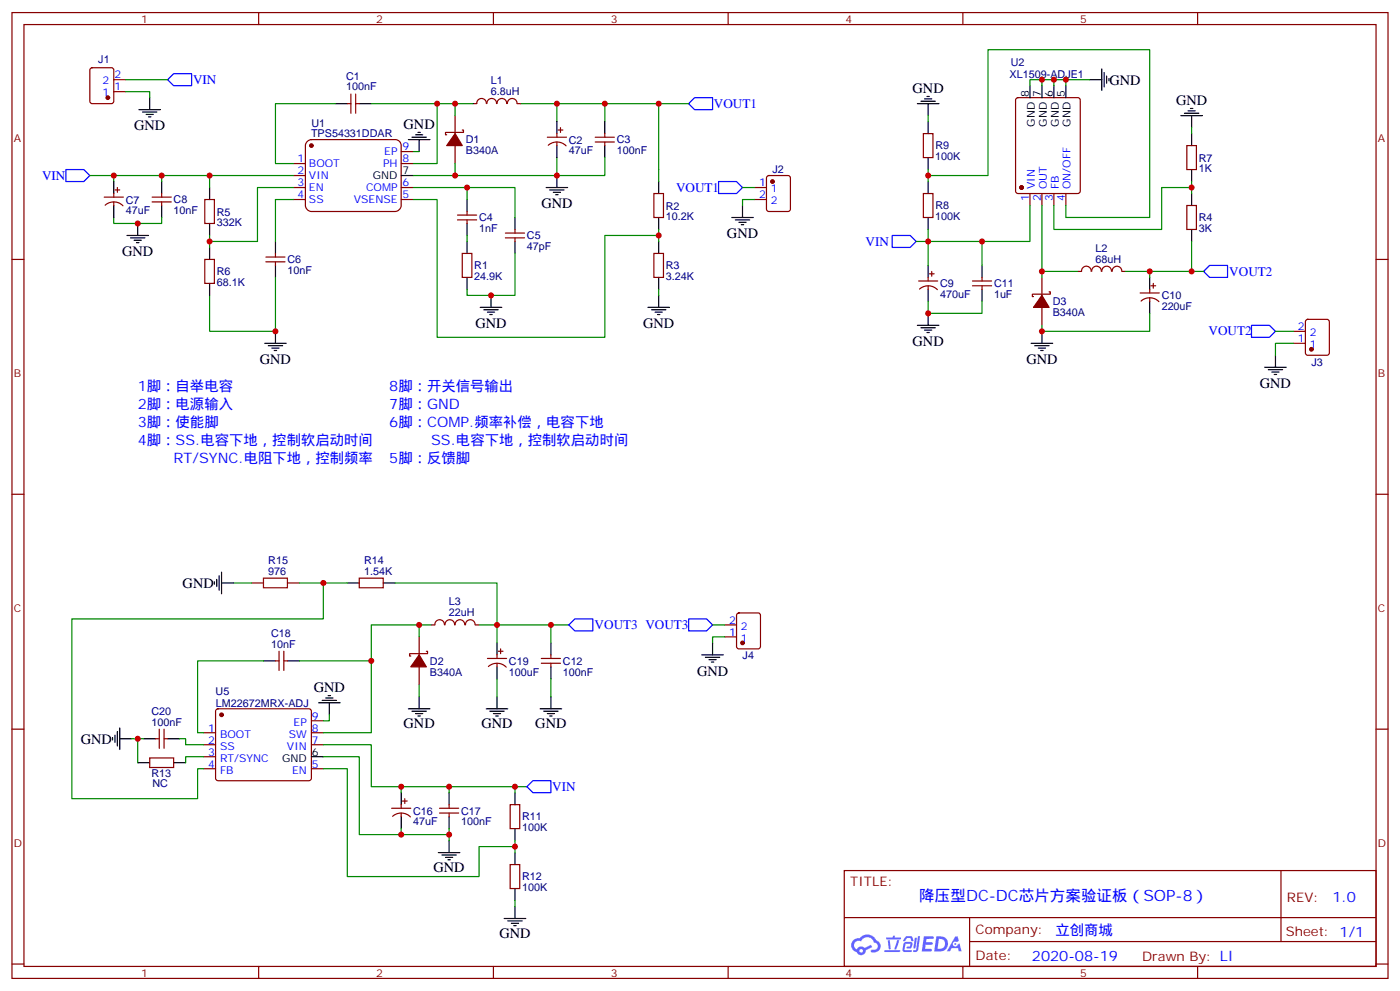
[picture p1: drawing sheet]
<svg xmlns="http://www.w3.org/2000/svg" width="412mm" height="292mm" viewBox="0 0 412 292" stroke-linecap="round" stroke-linejoin="round" font-family="sans-serif">
<g fill="none" stroke="#870000" stroke-width=".35">
<path d="M3.5 3.7h405.4v284.3h-405.4zM7.1 7.2h398.2v277.3h-398.2zM76.2 3.7v3.5M145.3 3.7v3.5M214.5 3.7v3.5M283.6 3.7v3.5M352.8 3.7v3.5M3.5 76.4h3.6M405.3 76.4h3.6M3.5 145.5h3.6M405.3 145.5h3.6M3.5 214.7h3.6"/>
<path d="M405.3 214.7h3.6M248.7 256.3h156.6v28.2h-156.6zM377.3 256.3v20.9M248.7 270.1h156.5M285.6 277.2h119.6M285.6 270.1v14.2M3.5 283.8h3.6M76.2 284.5v3.5M145.3 284.5v3.5M214.5 284.5v3.5M283.6 284.5v3.5M352.8 284.5v3.5"/>
<path d="M405.3 283.8h3.6"/>
</g>
<g fill="#5487ff">
<path d="M272.1 275.6h2.6l.3 .2-.1 .6h-2l-.1 1h1.6l.4 .4-.4 .3h-1.7l-.2 1.2 1.8 .1 .3 .3-.2 .4h-2.9z"/>
<path d="M281.4 275.7h.7l.4 1.3-.7 .3a.74 .74 0 0 0-1.1 .3 .74 .74 0 0 0 .5 1.1 .74 .74 0 0 0 .9-.7l.5-.3 .7 2.4h-.9l-.2-1h-1.9l-.5 1h-.9z"/>
<path d="M269.5 276.1h.6l-.4 2.9a.31 .31 0 0 1-.3 .3 .31 .31 0 0 1-.3-.3z"/>
<path d="M270.4 275.6h.6l-.5 4a.89 .89 0 0 1-.7 .7 .89 .89 0 0 1-.9-.3l1-.5z"/>
<path d="M266.8 275.8l.6-.2 1.2 .1 .5 1.3-.6 .1-.4-.9-1 .1a.95 .95 0 0 1-1 .8l-.1-.2z"/>
<path d="M266.4 277.5l1.8-.2a1.04 1.04 0 0 1 .6 1.1 1.04 1.04 0 0 1-.8 .9h-.7a.29 .29 0 0 1-.3-.4 .29 .29 0 0 1 .3-.2h.7l.2-.8h-1.4l-.4 1.7 1.9 .1a.29 .29 0 0 1 .3 .3 .29 .29 0 0 1-.3 .3h-2l-.4-.3 .2-2.1z"/>
<path d="M260.5 279.7h4.4a.3 .3 0 0 1 .3 .3 .3 .3 0 0 1-.3 .3h-4.3z"/>
<path d="M264.3 276.8h.6l-.5 1.6a1.02 1.02 0 0 1-.7 1.2l-.2-.3z"/>
<path d="M261.5 276.8h.6l.3 2.4-.3 .3-.3-.2z"/>
<path d="M261.1 276h1.9l.2-.5h.5l-.1 .5h1.5a.29 .29 0 0 1 .3 .3 .29 .29 0 0 1-.3 .3h-3.9z"/>
<path d="M275.8 275.6l-.6 4.5h1.4a2.27 2.27 0 0 0 2.7-2.3 2.27 2.27 0 0 0-2.7-2.2zM276.6 276.4a1.5 1.5 0 0 1 1.8 1.6 1.5 1.5 0 0 1-1.9 1.3h-.3z"/>
<path d="M251.4 276.8a2.09 2.09 0 0 0 1 3.5 1.37 1.37 0 0 0 1.5 .9 1.37 1.37 0 0 0 1.1-1.4l2-1-.5-.7-1.8 1a1.4 1.4 0 0 0-2.3 .4 1.32 1.32 0 0 1-.6-1.9 1.32 1.32 0 0 1 1.9-.4 2.02 2.02 0 0 1 2-1.3 2.02 2.02 0 0 1 1.8 1.6 1.09 1.09 0 0 1 1.1 1.4 1.09 1.09 0 0 1-1.6 .7 .41 .41 0 0 0-.5 .3 .41 .41 0 0 0 .4 .5 1.89 1.89 0 0 0 2.4-1.2 1.89 1.89 0 0 0-1.2-2.4 2.98 2.98 0 0 0-5-.6l-1 .1zM253.2 279.9a.52 .52 0 0 1 1 0 .52 .52 0 0 1-1 0z"/>
<circle cx="281.4" cy="277.9" r=".28"/>
</g>
<g fill="none" stroke="#870000" stroke-width=".35">
<path d="M26.7 20.1l.5-.2h5.6l.7 .5v9.4l-.4 .7h-5.9l-.7-.4v-9.5zM33.5 27h3.5M33.5 23.5h3.5M102.3 30.5h1.1M103.4 27.7v5.6M104.8 27.7v5.6M104.8 30.5h1M134.1 34v5.3M136.2 38.3h.3v.7h-5.3v.7h.4M143.3 30.5a1.41 1.41 0 0 0-1.4-1.5 1.41 1.41 0 0 0-1.5 1.5h-1.1M143.4 30.5a1.41 1.41 0 0 1 1.4-1.5 1.41 1.41 0 0 1 1.4 1.5M146.4 30.5a1.41 1.41 0 0 1 1.4-1.5 1.41 1.41 0 0 1 1.4 1.5"/>
<path d="M149.5 30.5a1.41 1.41 0 0 1 1.4-1.5 1.41 1.41 0 0 1 1.4 1.5M152.4 30.5h1.1M164 39.3v1.1M164.4 38.3h1.4M165.1 37.6v1.4M178.2 39.3v1.1M272 39.3h2.8v7.1h-2.8zM299.4 29l.5-.2h17.6l.7 .4v27.1l-.5 .6-17.8 .1-.7-.5v-27zM30.7 58h5.6M33.5 57v1M33.5 59.4v1.1M33.9 55.9h1.4"/>
<path d="M34.6 55.2v1.4M44.8 59.4h5.6M44.8 58h5.6M47.6 57v1M47.6 59.4v1.1M60.3 58.7h2.8v7.1h-2.8zM86.4 48.2h3.6M86.4 51.7h3.6M86.4 55.2h3.6M86.4 58.7h3.6M90.5 41.6l1.2-.5h24.7a1.76 1.76 0 0 1 1.8 1.8v17.6a1.89 1.89 0 0 1-1.8 1.8h-24.7a1.89 1.89 0 0 1-1.7-1.8v-17.6zM118.2 48.2h3.5"/>
<path d="M118.2 55.2h3.5M118.2 58.7h3.5M118.2 44.6h3.5M134.1 42.9v5.3M161.2 40.4h5.7M161.5 42.8a3.8 3.8 0 0 1 5.2 .1M164 41.8v1.1M175.3 40.4h5.7M175.3 41.8h5.7M178.2 41.8v1.1M192.6 57h2.8v7h-2.8zM222.2 55.2h3.6"/>
<path d="M222.2 58.7h3.6M226 51.9l.5-.2h5.6l.7 .4v9.5l-.4 .6-5.9 .1-.7-.5v-9.4zM272 57h2.8v7h-2.8zM303.4 57v3.5M306.9 57v3.5M310.4 57v3.5M314 57v3.5M349.6 42.9h2.8v7h-2.8zM31 60.4a3.8 3.8 0 0 1 5.2 .2M60.3 76.4h2.8v7h-2.8zM78.3 77.1h5.7M78.3 75.7h5.7"/>
<path d="M81.1 74.6v1.1M81.1 77.1v1M134.8 64.7h5.6M134.8 63.3h5.6M136.2 74.6h2.8v7.1h-2.8zM137.6 62.3v1M137.6 64.7v1.1M148.9 70h5.6M148.9 68.6h5.6M151.7 67.6v1M151.7 70v1.1M192.6 74.6h2.8v7.1h-2.8z"/>
<path d="M274.5 79.9v1.4M321.4 79.9a1.41 1.41 0 0 0-1.4-1.5 1.41 1.41 0 0 0-1.4 1.5h-1.1M321.6 79.9a1.41 1.41 0 0 1 1.4-1.5 1.41 1.41 0 0 1 1.4 1.5M324.6 79.9a1.41 1.41 0 0 1 1.4-1.5 1.41 1.41 0 0 1 1.4 1.5M327.6 79.9a1.41 1.41 0 0 1 1.4-1.5 1.41 1.41 0 0 1 1.4 1.5M330.6 79.9h1M349.6 60.5h2.8v7.1h-2.8zM270.6 82.7h5.6M270.9 85.1a3.8 3.8 0 0 1 5.2 .2M273.4 81.7v1M273.4 84.1v1.1M273.8 80.6h1.4"/>
<path d="M286.5 84.1h5.6M286.5 82.7h5.6M289.3 81.7v1M289.3 84.1v1.1M306.9 81.7v5.3M306.9 90.5v5.3M309 85.9h.4v.7h-5.3v.7h.3M335.8 86.3h5.7M336.1 88.6a3.8 3.8 0 0 1 5.3 .2M338.7 85.2v1.1M338.7 87.7v1M339 84.1h1.4"/>
<path d="M339.7 83.4v1.4M381 97.5h3.5M384.8 94.2l.4-.2h5.7l.6 .4 .1 9.5-.5 .6-5.9 .1-.6-.5-.1-9.4zM381 101.1h3.5M74.1 171.6h3.5M84.7 171.6h3.5M105.8 170.2h7.1v2.8h-7.1zM81.1 194.6h1.1M82.2 191.7v5.7M83.6 191.7v5.7M83.6 194.6h1.1M123.5 187.5v5.3"/>
<path d="M123.5 196.3v5.3M125.6 191.7h.3v.7h-5.3v.7h.4M130.9 184a1.41 1.41 0 0 0-1.4-1.6 1.41 1.41 0 0 0-1.4 1.5l-1.1 .1M131.1 183.9a1.41 1.41 0 0 1 1.4-1.5 1.41 1.41 0 0 1 1.4 1.5M134.1 183.9a1.41 1.41 0 0 1 1.4-1.5 1.41 1.41 0 0 1 1.4 1.5M137.1 183.9a1.41 1.41 0 0 1 1.4-1.5 1.41 1.41 0 0 1 1.4 1.6M140.1 184h1M143.6 193.9h5.6M143.9 196.2a3.8 3.8 0 0 1 5.2 .2M146.4 192.8v1.1M146.4 195.3v1M146.8 191.7h1.4"/>
<path d="M147.5 191v1.4M159.5 193.9h5.6M159.5 195.3h5.6M162.3 192.8v1.1M162.3 195.3v1M213.4 184h3.6M213.4 187.5h3.6M217.2 180.7l.5-.3h5.6l.7 .5v9.4l-.4 .7h-5.9l-.7-.4v-9.4zM45.9 217.5h1M46.9 214.7v5.6M48.3 214.7v5.6M48.3 217.5h1.1"/>
<path d="M60 215.7h3.5M60 219.3h3.5M63.7 208.9l.5-.2h26.8l.5 .2 .2 .5v20l-.7 .4h-27.1l-.4-.7v-19.7zM91.7 215.7h3.5M91.7 219.3h3.5M91.7 212.2h3.5M44.1 223.1h7.1v2.9h-7.1zM60 222.8h3.5M60 226.3h3.5M91.7 226.3h3.5M115.4 237.9h5.6M118.2 236.9v1"/>
<path d="M118.2 239.4v1M118.5 235.8h1.4M119.2 235.1v1.4M129.5 237.9h5.6M129.5 239.4h5.6M132.3 236.9v1M132.3 239.4v1M150.3 236.9h2.8v7h-2.8zM115.6 240.3a3.8 3.8 0 0 1 5.3 .2M150.3 254.5h2.8v7.1h-2.8z"/>
</g>
<g fill="none" stroke="#000" stroke-width=".35">
<path d="M40.9 32.3h6.4M42 33h4.2M43 33.7h2.2M43.7 34.4h.7M44.1 28.8v3.5M98.8 30.5h3.5M105.8 30.5h3.6M122.4 39.7h2.1M123.1 39h.7M164 35.8v3.5M178.2 35.8v3.5M270.2 30.5h6.4"/>
<path d="M271.3 29.8h4.2M272.3 29.1h2.2M273 28.4h.8M273.4 30.5v3.5M273.4 35.8v3.5M303.4 25.2v3.6M306.9 25.2v3.6M310.4 25.2v3.6M314 25.2v3.6M321 23.5h3.6M324.6 20.3v6.3M325.3 21.3v4.3"/>
<path d="M326 22.4v2.1M326.7 23.1v.7M347.8 34h6.4M348.9 33.3h4.2M350 32.6h2.1M350.7 31.9h.7M351 34v3.6M351 39.3v3.6M33.5 53.4v3.6M47.6 53.4v3.6M61.7 55.2v3.5M118.2 51.7h3.5"/>
<path d="M120.3 41.1h6.3M121.4 40.4h4.2M123.5 41.1v3.5M137.6 58.7v3.6M160.9 55.2h6.3M161.9 55.9h4.3M163 56.6h2.1M163.7 57.3h.7M164 42.9v3.5M164 51.7v3.5M178.2 42.9v3.5M194 53.4v3.6"/>
<path d="M273.4 46.4v3.5M273.4 53.4v3.6M351 49.9v3.5M351 57v3.5M33.5 60.5v3.5M37.4 69.3h6.3M38.5 70h4.2M39.5 70.7h2.1M40.2 71.4h.7M40.6 65.8v3.5M47.6 60.5v3.5M61.7 65.8v3.5"/>
<path d="M61.7 72.8v3.6M81.1 71.1v3.5M81.1 78.1v3.6M137.6 65.8v3.5M137.6 71.1v3.5M151.7 64v3.6M151.7 71.1v3.5M194 64v3.6M194 71.1v3.5M215.5 64h6.4M216.6 64.7h4.2M217.7 65.4h2.1"/>
<path d="M218.4 66.1h.7M218.7 60.5v3.5M273.4 64v3.6M273.4 78.1v3.6M289.3 78.1v3.6M351 67.6v3.5M61.7 83.4v3.6M81.1 97.5v3.6M137.6 81.7v3.5M141.5 90.5h6.3M142.5 91.2h4.3M143.6 91.9h2.1"/>
<path d="M144.3 92.6h.7M144.6 87v3.5M190.9 90.5h6.3M191.9 91.2h4.2M193 91.9h2.1M193.7 92.6h.7M194 81.7v3.5M194 87v3.5M270.2 95.8h6.4M271.3 96.5h4.2M272.3 97.2h2.2M273 97.9h.8"/>
<path d="M273.4 85.2v3.5M273.4 92.3v3.5M289.3 85.2v3.5M306.9 97.5v3.6M338.7 81.7v3.5M338.7 88.7v3.6M78 101.1h6.3M79 101.8h4.3M80.1 102.5h2.1M80.8 103.2h.7M303.7 101.1h6.4M304.8 101.8h4.2"/>
<path d="M305.9 102.5h2.1M306.6 103.2h.7M372.5 108.1h6.4M373.6 108.8h4.2M374.6 109.5h2.2M375.4 110.2h.7M375.7 104.6v3.5M63.1 171.3v.7M63.9 170.6v2.1M64.6 169.5v4.2M65.3 171.6h3.5M65.3 168.5v6.3"/>
<path d="M102.3 171.6h3.5M112.9 171.6h3.5M77.6 194.6h3.5M84.7 194.6h3.5M146.4 189.3v3.5M146.4 196.3v3.5M162.3 189.3v3.5M162.3 196.3v3.5M206.7 192.8h6.4M207.8 193.5h4.2M208.8 194.2h2.2M209.5 194.9h.8"/>
<path d="M209.9 189.3v3.5M33.2 217.1v.7M33.9 216.4v2.1M34.6 215.4v4.2M35.3 217.5h3.5M35.3 214.3v6.4M42.3 217.5h3.6M49.4 217.5h3.5M93.8 206.9h6.4M94.9 206.2h4.2M96 205.5h2.1M96.7 204.8h.7"/>
<path d="M97 206.9v3.5M120.3 208.7h6.3M121.4 209.4h4.2M122.4 210.1h2.1M123.1 210.8h.7M123.5 205.1v3.6M143.2 208.7h6.4M144.3 209.4h4.2M145.3 210.1h2.2M146 210.8h.8M146.4 205.1v3.6M159.1 208.7h6.4"/>
<path d="M160.2 209.4h4.2M161.2 210.1h2.1M161.9 210.8h.7M162.3 205.1v3.6M40.6 224.5h3.5M51.2 224.5h3.5M91.7 222.8h3.5M118.2 233.4v3.5M132.3 233.4v3.5M151.7 233.4v3.5M118.2 240.4v3.5M129.1 251h6.4"/>
<path d="M130.2 251.7h4.2M131.2 252.4h2.1M131.9 253.1h.7M132.3 240.4v3.5M132.3 247.5v3.5M151.7 243.9v3.6M151.7 251v3.5M148.5 270.4h6.4M149.6 271.1h4.2M150.6 271.8h2.2M151.3 272.5h.7M151.7 261.6v3.5"/>
<path d="M151.7 266.9v3.5"/>
</g>
<g fill="#870000" stroke="#870000" stroke-width=".35">
<path d="M134.1 39.3l2.1 3.6h-4.6z"/>
<path d="M123.5 192.8l2.1 3.5h-4.6z"/>
<path d="M306.9 87l2.1 3.5h-4.6z"/>
<circle cx="91.7" cy="42.9" r=".53"/>
<circle cx="65.3" cy="210.4" r=".53"/>
<circle cx="31.7" cy="28.8" r=".53"/>
<circle cx="227.5" cy="53.4" r=".53"/>
<circle cx="300.9" cy="55.2" r=".53"/>
<circle cx="386.3" cy="102.8" r=".53"/>
<circle cx="218.7" cy="189.3" r=".53"/>
</g>
<g fill="none" stroke="#008700" stroke-width=".35">
<path d="M37 27h7.1v1.8M37 23.5h12.4M98.8 30.5h-17.7v17.7h5.3M109.4 30.5h19.4v17.7h-7.1M128.8 30.5h10.5M134.1 30.5v3.5M153.5 30.5h24.7v5.3M164 30.5v5.3M178.2 30.5h24.6M194 30.5v22.9M273.4 34v1.8M303.4 25.2v-1.7h3.5v1.7"/>
<path d="M306.9 23.5h3.5v1.7M310.4 23.5h3.6v1.7M314 23.5h7M351 37.6v1.7M26.5 51.7h59.9M33.5 51.7v1.7M47.6 51.7v1.7M61.7 51.7v3.5M86.4 58.7h-5.3v12.4M86.4 55.2h-10.6v15.9h-14.1M121.7 55.2h30v8.8M121.7 58.7h7.1v40.6h49.4v-30h15.8"/>
<path d="M121.7 44.6h1.8M134.1 48.2v3.5h-12.4M137.6 55.2v3.5M164 46.4v5.3h-29.9M178.2 46.4v5.3h-14.2M218.7 55.2h3.5M222.2 58.7h-3.5v1.8M273.4 51.7h17.6v-37.1h47.7v49.4h-24.7v-3.5M273.4 49.9v3.5M351 55.2h-8.8v12.4h-31.8v-7.1M351 53.4v3.6M33.5 64v1.8h14.1v-1.8"/>
<path d="M61.7 69.3v3.5M137.6 69.3v1.8M151.7 74.6v12.4h-14.1v-1.8M194 67.6v3.5M273.4 67.6v3.5h-3.5M289.3 71.1v7M303.4 60.5v10.6h-30v7M306.9 60.5v21.2M306.9 79.9h10.6M331.6 79.9h7.1v1.8M351 71.1v8.8h-12.3M351 79.9h3.5"/>
<path d="M81.1 81.7v15.8h-19.4v-10.5M194 85.2v1.8M273.4 88.7v3.6h15.9v-3.6M338.7 92.3v5.2h-31.8v-1.7M375.7 97.5h5.3M381 101.1h-5.3v3.5M68.8 171.6h5.3M88.2 171.6h14.1M95.2 171.6v10.6h-74v52.9h37v-8.8h1.8M116.4 171.6h30v12.4h21.2M77.6 194.6h-19.4v21.1h1.8M88.2 194.6h21.2"/>
<path d="M123.5 184h-14.1v31.7h-14.2M127 184h-3.5v3.5M141.1 184h5.3v5.3M146.4 199.8v5.3M162.3 184v5.3M162.3 199.8v5.3M209.9 184h3.5M213.4 187.5h-3.5v1.8M38.8 217.5h3.5M40.6 217.5v7M52.9 217.5h1.8v1.8h5.3M95.2 219.3h14.2v12.3h8.8v1.8"/>
<path d="M97 210.4v1.8h-1.8M123.5 201.6v3.5M60 222.8h-5.3v1.7M95.2 222.8h10.6v22.9h26.5v1.8M95.2 226.3h7.1v31.8h38.8v-8.9h10.6M118.2 231.6h14.1v1.8M132.3 231.6h19.4v1.8M151.7 231.6h3.5M118.2 243.9v1.8M132.3 243.9v1.8M151.7 247.5v3.5M151.7 265.1v1.8"/>
</g>
<path d="M51.2 21.7h5.2v3.5h-5.2l-1.8-1.7zM204.6 28.8h5.3v3.5h-5.3l-1.8-1.8zM19.4 49.9h5.3l1.8 1.8-1.8 1.7h-5.3zM211.7 53.4h5.3l1.7 1.8-1.7 1.8h-5.3zM262.8 69.3h5.3l1.8 1.8-1.8 1.7h-5.3zM354.5 79.9l1.8-1.8h5.3v3.6h-5.3zM368.7 95.8h5.2l1.8 1.7-1.8 1.8h-5.2zM167.6 184l1.7-1.8h5.3v3.5h-5.3zM202.8 182.2h5.3l1.8 1.8-1.8 1.7h-5.3zM155.2 231.6l1.8-1.8h5.3v3.6h-5.3z" fill="none" stroke="#00f" stroke-width=".35"/>
<path d="M77.6 170.2h7.1v2.8h-7.1z" fill="none" stroke="#a10000" stroke-width=".35"/>
<g fill="#c00">
<circle cx="128.8" cy="30.5" r=".88"/>
<circle cx="164" cy="30.5" r=".88"/>
<circle cx="134.1" cy="30.5" r=".88"/>
<circle cx="137.6" cy="55.2" r=".88"/>
<circle cx="144.6" cy="87" r=".88"/>
<circle cx="194" cy="30.5" r=".88"/>
<circle cx="194" cy="69.3" r=".88"/>
<circle cx="61.7" cy="71.1" r=".88"/>
<circle cx="40.6" cy="65.8" r=".88"/>
<circle cx="61.7" cy="51.7" r=".88"/>
<circle cx="47.6" cy="51.7" r=".88"/>
<circle cx="33.5" cy="51.7" r=".88"/>
<circle cx="134.1" cy="51.7" r=".88"/>
<circle cx="164" cy="51.7" r=".88"/>
<circle cx="178.2" cy="30.5" r=".88"/>
<circle cx="123.5" cy="184" r=".88"/>
<circle cx="109.4" cy="194.6" r=".88"/>
<circle cx="118.2" cy="231.6" r=".88"/>
<circle cx="132.3" cy="231.6" r=".88"/>
<circle cx="132.3" cy="245.7" r=".88"/>
<circle cx="118.2" cy="245.7" r=".88"/>
<circle cx="151.7" cy="249.2" r=".88"/>
<circle cx="40.6" cy="217.5" r=".88"/>
<circle cx="146.4" cy="184" r=".88"/>
<circle cx="95.3" cy="171.6" r=".88"/>
<circle cx="151.7" cy="231.6" r=".88"/>
<circle cx="306.9" cy="79.9" r=".88"/>
<circle cx="338.7" cy="79.9" r=".88"/>
<circle cx="351" cy="55.2" r=".88"/>
<circle cx="351" cy="79.9" r=".88"/>
<circle cx="289.3" cy="71.1" r=".88"/>
<circle cx="273.4" cy="92.3" r=".88"/>
<circle cx="306.9" cy="23.5" r=".88"/>
<circle cx="310.4" cy="23.5" r=".88"/>
<circle cx="314" cy="23.5" r=".88"/>
<circle cx="273.4" cy="71.1" r=".88"/>
<circle cx="273.4" cy="51.7" r=".88"/>
<circle cx="162.3" cy="184" r=".88"/>
<circle cx="306.9" cy="97.5" r=".88"/>
<circle cx="81.1" cy="97.5" r=".88"/>
</g>
<text font-size="4.6" fill="#00f" x="270.8" y="265.3">降压型DC-DC芯片方案验证板（SOP-8）</text>
<g font-size="4.2">
<text x="268.8" y="27.3">GND</text>
<text x="326.8" y="24.9">GND</text>
<text x="346.4" y="30.8">GND</text>
<text x="39.5" y="38.4">GND</text>
<text x="118.9" y="37.9">GND</text>
<text x="159.5" y="61.3">GND</text>
<text x="214.1" y="70.1">GND</text>
<text x="36" y="75.4">GND</text>
<text x="140.1" y="96.6">GND</text>
<text x="189.4" y="96.6">GND</text>
<text x="268.8" y="101.9">GND</text>
<text x="76.6" y="107.2">GND</text>
<text x="302.3" y="107.1">GND</text>
<text x="371.1" y="114.2">GND</text>
<text x="53.8" y="173.1">GND</text>
<text x="92.4" y="203.7">GND</text>
<text x="205.3" y="198.9">GND</text>
<text x="118.9" y="214.3">GND</text>
<text x="141.8" y="214.3">GND</text>
<text x="157.7" y="214.3">GND</text>
<text x="23.8" y="218.9">GND</text>
<text x="127.7" y="256.6">GND</text>
<text x="147.1" y="276">GND</text>
</g>
<g font-size="4.2" fill="#00f">
<text x="40.6" y="115.2">1脚：自举电容</text>
<text x="114.7" y="115.2">8脚：开关信号输出</text>
<text x="40.6" y="120.5">2脚：电源输入</text>
<text x="40.6" y="125.8">3脚：使能脚</text>
<text x="114.7" y="125.8">6脚：COMP.频率补偿，电容下地</text>
<text x="114.7" y="120.5">7脚：GND</text>
<text x="40.6" y="131.1">4脚：SS.电容下地，控制软启动时间</text>
<text x="127" y="131.1">SS.电容下地，控制软启动时间</text>
<text x="51.2" y="136.3">RT/SYNC.电阻下地，控制频率</text>
<text x="114.7" y="136.3">5脚：反馈脚</text>
<text x="392.5" y="265.6">1.0</text>
<text x="310.9" y="275.1">立创商城</text>
<text x="304" y="282.9">2020-08-19</text>
</g>
<g font-size="3.9" fill="#00f">
<text x="56.9" y="24.7">VIN</text>
<text x="210.3" y="31.8">VOUT1</text>
<text x="12.4" y="52.9">VIN</text>
<text x="199.1" y="56.4">VOUT1</text>
<text x="255" y="72.3">VIN</text>
<text x="362.1" y="81.2">VOUT2</text>
<text x="356" y="98.7">VOUT2</text>
<text x="175.2" y="185.2">VOUT3 VOUT3</text>
<text x="162.7" y="232.8">VIN</text>
</g>
<g font-size="3.9" fill="#800">
<text x="250.5" y="260.9">TITLE:</text>
<text x="379.1" y="265.6">REV:</text>
<text x="287.4" y="275.1">Company:</text>
<text x="378.7" y="275.7">Sheet: 1/1</text>
<text x="287.4" y="282.8">Date:</text>
<text x="336.4" y="282.8">Drawn By: LI</text>
</g>
<g font-size="3.2" fill="#800">
<text x="41.6" y="6.7">1</text>
<text x="110.8" y="6.7">2</text>
<text x="179.9" y="6.7">3</text>
<text x="249.1" y="6.7">4</text>
<text x="318.2" y="6.7">5</text>
<text x="4.1" y="41.8">A</text>
<text x="405.9" y="41.8">A</text>
<text x="4.1" y="110.9">B</text>
<text x="405.9" y="110.9">B</text>
<text x="4.1" y="180.1">C</text>
<text x="405.9" y="180.1">C</text>
<text x="4.1" y="249.2">D</text>
<text x="405.9" y="249.2">D</text>
<text x="41.6" y="287.5">1</text>
<text x="110.8" y="287.5">2</text>
<text x="179.9" y="287.5">3</text>
<text x="249.1" y="287.5">4</text>
<text x="318.2" y="287.5">5</text>
</g>
<g font-size="3.2" fill="#000080">
<text x="29" y="18.6">J1</text>
<text x="102" y="23.5">C1</text>
<text x="297.4" y="22.9">XL1509-ADJE1</text>
<text x="297.8" y="19.3">U2</text>
<text x="102" y="26.6">100nF</text>
<text x="144.6" y="27.9">6.8uH</text>
<text x="144.6" y="24.7">L1</text>
<text x="91.6" y="40.5">TPS54331DDAR</text>
<text x="91.7" y="37.3">U1</text>
<text x="137.2" y="45.5">B340A</text>
<text x="137.2" y="42.2">D1</text>
<text x="167.6" y="45.4">47uF</text>
<text x="167.6" y="42.3">C2</text>
<text x="181.7" y="45.4">100nF</text>
<text x="181.7" y="42.2">C3</text>
<text x="275.5" y="47.1">100K</text>
<text x="275.5" y="43.9">R9</text>
<text x="353.1" y="47.6">R7</text>
<text x="227.6" y="51">J2</text>
<text x="353.1" y="50.7">1K</text>
<text x="37" y="59.9">C7</text>
<text x="51.2" y="59.9">C8</text>
<text x="37" y="63">47uF</text>
<text x="51.2" y="63.1">10nF</text>
<text x="63.9" y="63.4">R5</text>
<text x="141.1" y="65.1">C4</text>
<text x="196.1" y="64.8">10.2K</text>
<text x="196.1" y="61.7">R2</text>
<text x="275.5" y="64.7">100K</text>
<text x="275.5" y="61.6">R8</text>
<text x="353.1" y="65.2">R4</text>
<text x="63.9" y="66.6">332K</text>
<text x="141.1" y="68.4">1nF</text>
<text x="155.2" y="70.4">C5</text>
<text x="353.1" y="68.3">3K</text>
<text x="84.7" y="77.5">C6</text>
<text x="155.2" y="73.6">47pF</text>
<text x="322.7" y="77.3">68uH</text>
<text x="322.7" y="74.1">L2</text>
<text x="63.9" y="81.1">R6</text>
<text x="84.7" y="80.7">10nF</text>
<text x="139.7" y="82.5">24.9K</text>
<text x="139.7" y="79.3">R1</text>
<text x="196.1" y="82.4">3.24K</text>
<text x="196.1" y="79.3">R3</text>
<text x="63.9" y="84.2">68.1K</text>
<text x="276.9" y="87.8">470uF</text>
<text x="276.9" y="84.6">C9</text>
<text x="292.8" y="87.7">1uF</text>
<text x="292.8" y="84.6">C11</text>
<text x="310.1" y="89.9">D3</text>
<text x="342.2" y="88.1">C10</text>
<text x="310.1" y="93.1">B340A</text>
<text x="342.2" y="91.3">220uF</text>
<text x="386.3" y="107.7">J3</text>
<text x="79" y="165.9">R15</text>
<text x="107.3" y="165.9">R14</text>
<text x="79" y="169.2">976</text>
<text x="107.3" y="169.2">1.54K</text>
<text x="132.2" y="178.2">L3</text>
<text x="132.2" y="181.4">22uH</text>
<text x="79.9" y="190.7">10nF</text>
<text x="79.9" y="187.5">C18</text>
<text x="126.6" y="195.7">D2</text>
<text x="149.9" y="195.7">C19</text>
<text x="165.8" y="195.7">C12</text>
<text x="218.8" y="194.2">J4</text>
<text x="126.6" y="198.9">B340A</text>
<text x="149.9" y="198.9">100uF</text>
<text x="165.8" y="198.9">100nF</text>
<text x="63.5" y="204.5">U5</text>
<text x="63.6" y="208.1">LM22672MRX-ADJ</text>
<text x="44.6" y="213.6">100nF</text>
<text x="44.6" y="210.4">C20</text>
<text x="44.6" y="228.8">R13</text>
<text x="44.9" y="231.7">NC</text>
<text x="121.7" y="239.8">C16</text>
<text x="135.8" y="239.8">C17</text>
<text x="121.7" y="243">47uF</text>
<text x="135.8" y="243">100nF</text>
<text x="153.8" y="244.7">100K</text>
<text x="153.8" y="241.5">R11</text>
<text x="153.8" y="262.3">100K</text>
<text x="153.8" y="259.1">R12</text>
</g>
<g font-size="3.2" fill="#00f">
<text x="33.7" y="23.1">2</text>
<text x="30.2" y="28.4">1</text>
<text x="30.2" y="24.9">2</text>
<text x="33.7" y="26.6">1</text>
<text x="87.6" y="47.8">1</text>
<text x="113.2" y="45.7">EP</text>
<text x="118.5" y="47.8">8</text>
<text x="118.5" y="44.3">9</text>
<text x="87.6" y="51.3">2</text>
<text x="91" y="49.2">BOOT</text>
<text x="91" y="52.7">VIN</text>
<text x="112.8" y="49.2">PH</text>
<text x="87.6" y="54.9">3</text>
<text x="87.6" y="58.4">4</text>
<text x="91" y="56.3">EN</text>
<text x="91" y="59.8">SS</text>
<text x="104.2" y="59.8">VSENSE</text>
<text x="107.8" y="56.3">COMP</text>
<text x="118.5" y="58.4">5</text>
<text x="118.5" y="54.9">6</text>
<text x="223.6" y="54.9">1</text>
<text x="223.6" y="58.4">2</text>
<text x="227.1" y="56.6">1</text>
<text x="303" y="59.2" transform="rotate(-90 303 59.2)">1</text>
<text x="304.8" y="55.7" transform="rotate(-90 304.8 55.7)">VIN</text>
<text x="306.6" y="59.2" transform="rotate(-90 306.6 59.2)">2</text>
<text x="308.3" y="55.7" transform="rotate(-90 308.3 55.7)">OUT</text>
<text x="310.1" y="59.2" transform="rotate(-90 310.1 59.2)">3</text>
<text x="311.9" y="55.7" transform="rotate(-90 311.9 55.7)">FB</text>
<text x="313.6" y="59.2" transform="rotate(-90 313.6 59.2)">4</text>
<text x="315.4" y="55.7" transform="rotate(-90 315.4 55.7)">ON/OFF</text>
<text x="227.1" y="60.1">2</text>
<text x="382.3" y="100.7">1</text>
<text x="382.3" y="97.2">2</text>
<text x="385.8" y="99">2</text>
<text x="385.8" y="102.5">1</text>
<text x="214.8" y="183.6">2</text>
<text x="218.3" y="185.4">2</text>
<text x="214.8" y="187.1">1</text>
<text x="218.3" y="188.9">1</text>
<text x="61.3" y="215.4">1</text>
<text x="86.5" y="213.6">EP</text>
<text x="91.9" y="215.4">8</text>
<text x="91.9" y="211.8">9</text>
<text x="61.3" y="218.9">2</text>
<text x="64.8" y="217.1">BOOT</text>
<text x="64.8" y="220.7">SS</text>
<text x="84.5" y="220.7">VIN</text>
<text x="85.1" y="217.1">SW</text>
<text x="91.9" y="218.9">7</text>
<text x="61.3" y="222.4">3</text>
<text x="61.3" y="226">4</text>
<text x="64.8" y="224.2">RT/SYNC</text>
<text x="64.8" y="227.7">FB</text>
<text x="86" y="227.7">EN</text>
<text x="91.9" y="226">5</text>
</g>
<g font-size="3.2">
<text x="303" y="28.6" transform="rotate(-90 303 28.6)">8</text>
<text x="306.6" y="28.6" transform="rotate(-90 306.6 28.6)">7</text>
<text x="310.1" y="28.6" transform="rotate(-90 310.1 28.6)">6</text>
<text x="313.6" y="28.6" transform="rotate(-90 313.6 28.6)">5</text>
<text x="304.8" y="37.3" transform="rotate(-90 304.8 37.3)">GND</text>
<text x="308.3" y="37.3" transform="rotate(-90 308.3 37.3)">GND</text>
<text x="311.9" y="37.3" transform="rotate(-90 311.9 37.3)">GND</text>
<text x="315.4" y="37.3" transform="rotate(-90 315.4 37.3)">GND</text>
<text x="109.8" y="52.7">GND</text>
<text x="118.5" y="51.3">7</text>
<text x="83.1" y="224.2">GND</text>
<text x="91.9" y="222.4">6</text>
</g>
</svg>
